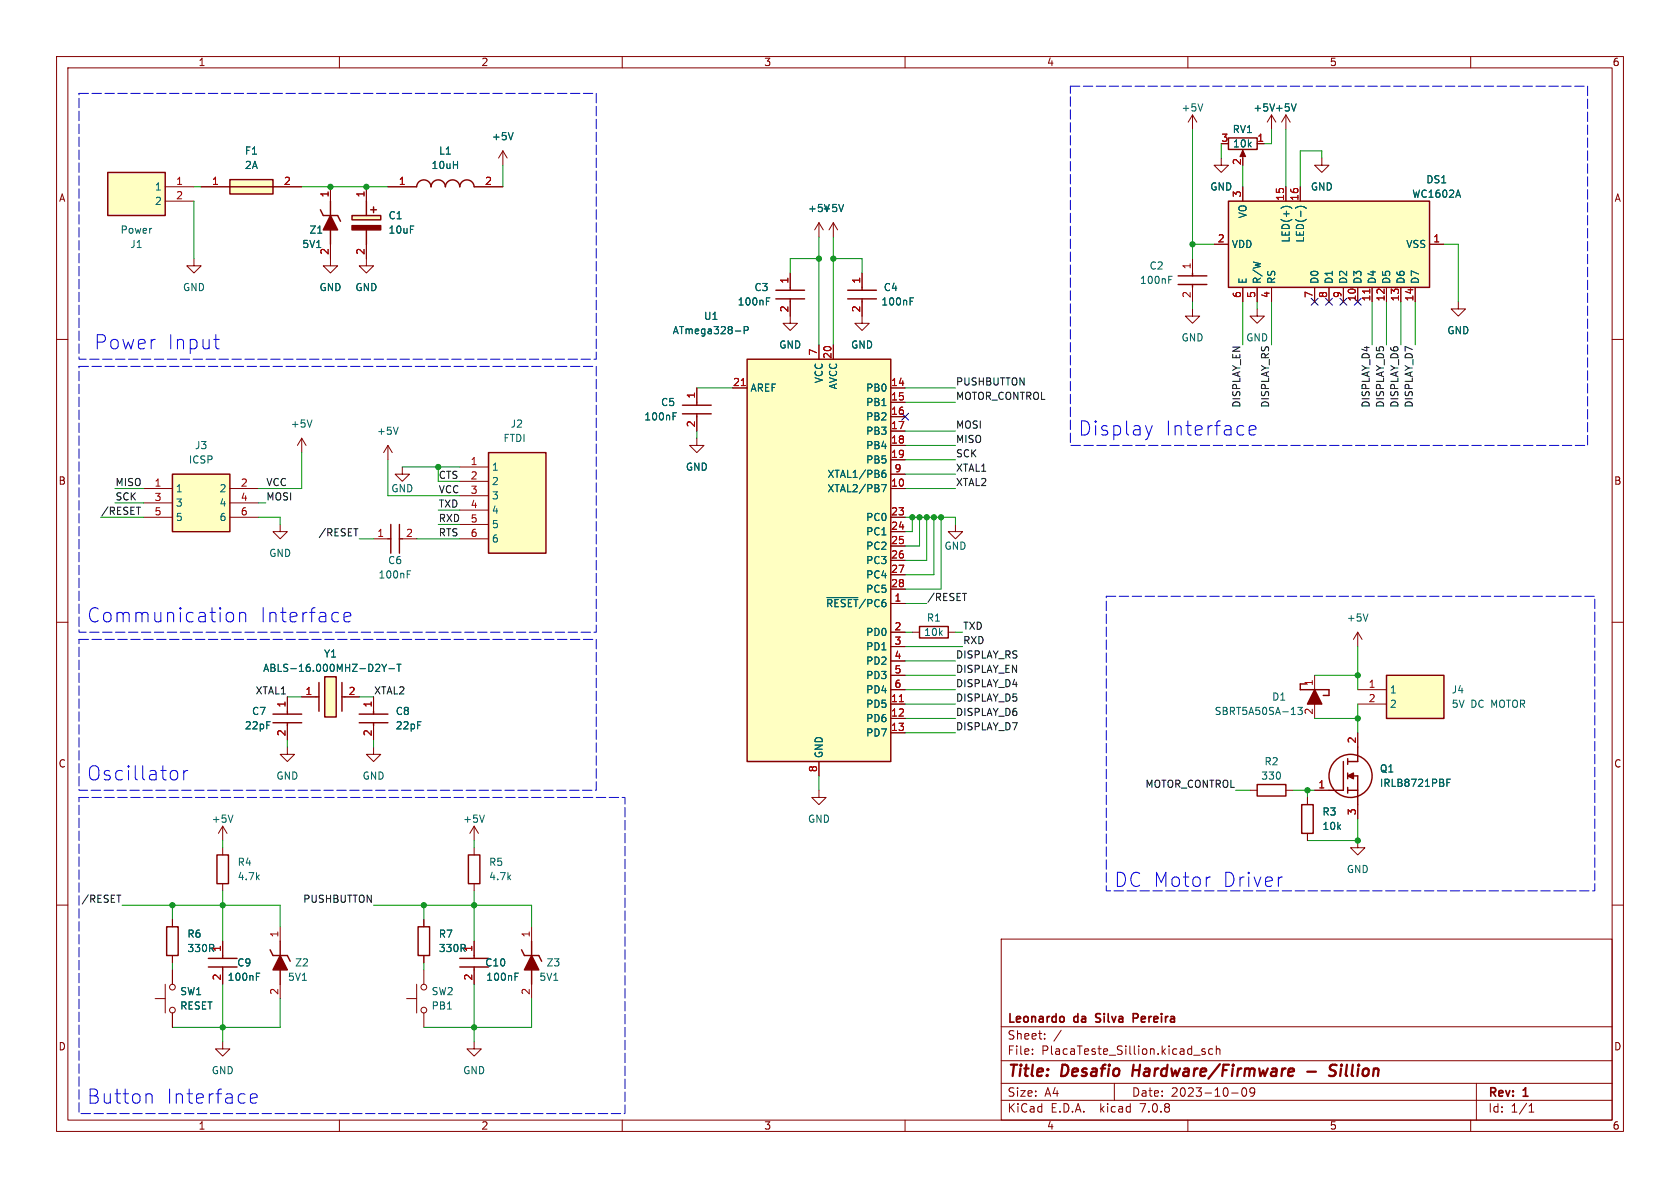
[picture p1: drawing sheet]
<svg xmlns="http://www.w3.org/2000/svg" width="297mm" height="210mm" viewBox="0 0 297 210" stroke-linecap="round" stroke-linejoin="round" font-family="sans-serif">
<g fill="none" stroke="#840000" stroke-width=".18">
<path d="M10 10h277v190h-277zM12 12h273v186h-273zM60 10v2M110 10v2M160 10v2M210 10v2M260 10v2M29.2 33h5.1M29.2 35.6h5.1M35.6 33h5M48.3 33h5M58.4 33v2.6"/>
<path d="M64.8 33v2.6M68.6 33h5.1M83.8 33h5.1M88.9 26.7l-.8 1.2M88.9 26.7v2.5M88.9 26.7l.8 1.2M144.8 39.4l-.8 1.2M144.8 39.4v2.5M144.8 39.4l.7 1.2M147.3 39.4l-.7 1.2M147.3 39.4v2.5M147.3 39.4l.8 1.2"/>
<path d="M210.8 20.3l-.7 1.3M210.8 20.3v2.6M210.8 20.3l.8 1.3M215.9 27.9v1.3h1.3l-1.3 1.3-1.3-1.3h1.3M219.7 26.9v1M219.7 33v2.6M222.2 25.4h1.3M224.8 20.3l-.8 1.3M224.8 20.3v2.6M224.8 20.3l.8 1.3M227.3 20.3v2.6M227.3 33v2.6"/>
<path d="M227.3 20.3l-.7 1.3M227.3 20.3l.8 1.3M229.9 33v2.6M233.7 27.9v1.3h1.2l-1.2 1.3-1.3-1.3h1.3M10 60h2M34.3 45.7v1.3h1.3l-1.3 1.3-1.3-1.3h1.3M58.4 43.2v3.8h1.3l-1.3 1.3-1.3-1.3h1.3M64.8 43.2v3.8h1.2l-1.2 1.3-1.3-1.3h1.3M139.7 53.3v3.9h1.3l-1.3 1.2-1.3-1.2h1.3M139.7 48.3v2.5M152.4 53.3v3.9h1.3l-1.3 1.2-1.3-1.2h1.3M152.4 48.3v2.5"/>
<path d="M210.8 54.6v1.3h1.3l-1.3 1.3-1.3-1.3h1.3M210.8 45.7v2.6M210.8 50.8v2.5M214.6 43.2h2.6M219.7 50.8v2.5M222.2 54.6v1.3h1.3l-1.3 1.3-1.2-1.3h1.2M222.2 50.8v2.5M224.8 50.8v2.5M232.4 50.8v2.5M234.9 50.8v2.5M237.5 50.8v2.5M240 50.8v2.5"/>
<path d="M242.6 50.8v2.5M245.1 50.8v2.5M247.6 50.8v2.5M250.2 50.8v2.5M252.7 43.2h2.6M257.8 53.3v1.3h1.3l-1.3 1.3-1.3-1.3h1.3M285 60h2M53.3 77.5l-.7 1.2M53.3 77.5v2.5M53.3 77.5l.8 1.2M68.6 78.7l-.8 1.3M68.6 78.7v2.6"/>
<path d="M68.6 78.7l.7 1.3M123.2 77.5v1.2h1.3l-1.3 1.3-1.3-1.3h1.3M123.2 68.6v2.5M123.2 73.7v2.5M129.5 68.6h2.6M144.8 61v2.5M147.3 61v2.5M157.5 68.6h2.5M157.5 71.1h2.5M157.5 73.7h2.5M157.5 76.2h2.5M157.5 78.7h2.5"/>
<path d="M25.4 86.4h5.1M25.4 88.9h5.1M25.4 91.4h5.1M40.6 86.4h5.1M40.6 88.9h5.1M40.6 91.4h5.1M49.5 92.7v1.3h1.3l-1.3 1.3-1.2-1.3h1.2M66 95.3h2.6M71.1 82.6v1.2h1.3l-1.3 1.3-1.3-1.3h1.3M71.1 95.3h2.6M81.3 82.6h5.1M81.3 85.1h5.1"/>
<path d="M81.3 87.6h5.1M81.3 90.2h5.1M81.3 92.7h5.1M81.3 95.3h5.1M157.5 86.4h2.5M157.5 91.4h2.5M157.5 81.3h2.5M157.5 94h2.5M157.5 96.5h2.5M157.5 99.1h2.5M157.5 83.8h2.5M168.9 92.7v1.3h1.3l-1.3 1.3-1.3-1.3h1.3"/>
<path d="M10 110h2M157.5 111.8h2.5M157.5 106.7h2.5M157.5 101.6h2.5M157.5 104.1h2.5M157.5 114.3h2.5M157.5 116.8h2.5M157.5 119.4h2.5M161.3 111.8h1.3M167.6 111.8h1.3M232.4 119.4v2.5M240 111.8v2.5"/>
<path d="M240 111.8l-.7 1.2M240 111.8l.8 1.2M285 110h2M50.8 132.1v1.3h1.3l-1.3 1.2-1.3-1.2h1.3M50.8 123.2v2.5M50.8 128.3v2.5M53.3 123.2h2.6M61 123.2h2.5M66 132.1v1.3h1.3l-1.3 1.2-1.2-1.2h1.2M66 123.2v2.5M66 128.3v2.5M144.8 139.7v1.3h1.2l-1.2 1.2-1.3-1.2h1.3"/>
<path d="M144.8 134.6v2.6M157.5 121.9h2.5M157.5 124.5h2.5M157.5 127h2.5M157.5 129.5h2.5M221 139.7h1.2M227.3 139.7h1.3M232.4 124.5v2.5M232.4 139.7h2.5M240 129.5v2.6M240 121.9h5.1M240 124.5h5.1"/>
<path d="M10 160h2M39.4 146.1v2.5M39.4 149.9v1.2M39.4 156.2v1.3M39.4 146.1l-.8 1.2M39.4 146.1l.7 1.2M83.8 146.1v2.5M83.8 149.9v1.2M83.8 156.2v1.3M83.8 146.1l-.7 1.2M83.8 146.1l.8 1.2M231.1 141v1.2"/>
<path d="M231.1 147.3v1.3M240 148.6v1.3h1.3l-1.3 1.2-1.2-1.2h1.2M240 142.2v2.6M285 160h2M27.4 176.5h1.8M29.2 174v5.1M30.5 162.6v1.2M30.5 168.9v1.3M30.5 171.5v2.5M30.5 179.1v2.5M39.4 166.4v2.5M39.4 171.5v2.5"/>
<path d="M49.5 163.8v2.6M49.5 174v2.5M71.9 176.5h1.8M73.7 174v5.1M74.9 162.6v1.2M74.9 168.9v1.3M74.9 171.5v2.5M74.9 179.1v2.5M83.8 166.4v2.5M83.8 171.5v2.5M94 163.8v2.6M94 174v2.5"/>
<path d="M177 166h108v32h-108zM39.4 184.2v1.2h1.2l-1.2 1.3-1.3-1.3h1.3M60 198v2M83.8 184.2v1.2h1.3l-1.3 1.3-1.3-1.3h1.3M110 198v2M160 198v2M177 194.5h108M177 191.5h108M177 187.5h108M177 181.5h108M182.5 186.3v.1M182.5 185.5v.1"/>
<path d="M184.7 183.6v.1M184.7 182.8v.1M187.6 182.1l-1.3 2M197 191.5v3M210 198v2M211 186.5h1.2M213 185.5l-.3-.1-.2 .2v.2l.5 .2v.3h-.5M214.4 185.5l-.4-.1-.3 .3v.4l.1 .2h.6M215 185.5l.2-.1 .4 .1 .1 .9M215 184.9v1.5M217.7 193.2h1.2M219.7 192.4l.2-.1a.81 .81 0 0 1 .6 .6 .81 .81 0 0 1-.3 .8l-.2 .1a.81 .81 0 0 1-.3-1.4z"/>
<path d="M221.8 192.9l-.3 .3h-.3l-.2-.3 .1-.5 .4-.1 .2 .1a.99 .99 0 0 1-.3 1.4h-.3M260 198v2M261 191.5v6.5M270.3 196.6h.9M270.3 195.5l.4-.4v1.5"/>
<circle cx="30.5" cy="178.6" r=".51"/>
<circle cx="30.5" cy="174.5" r=".51"/>
<circle cx="74.9" cy="174.5" r=".51"/>
<circle cx="74.9" cy="178.6" r=".51"/>
</g>
<path d="M200.4 188.2l-.2 2M227.8 190.1l.2 .1 .6-.1M227.9 189l.6-.1 .2 .1v.4l-.9 .1M231.1 189.4h1.5M236.3 188.3a.85 .85 0 0 0-1.1 .1 .45 .45 0 0 0 .2 .8l.4 .1a.49 .49 0 0 1 .3 .5 .49 .49 0 0 1-.4 .4l-.8-.1" fill="none" stroke="#840000" stroke-width=".4"/>
<path d="M193.8 179.3v.5M201.1 179.3l-.8-.1v1.5M201.1 179.9l-.8 .1M193.7 180.6l.2 .1" fill="none" stroke="#840000" stroke-width=".3"/>
<g fill="none" stroke="#840000" stroke-width=".25">
<path d="M19 30.5h10.2v7.6h-10.2zM40.6 31.8h7.7v2.5h-7.7zM40.6 33h7.7M56.6 37.1l.5 1h2.6l.5 1M58.4 35.6v2.5M62.2 38.1h5.1v.8h-5.1zM64.8 35.6v2.5M65.5 37.1h1M66 36.6v1M73.7 33a1.27 1.27 0 0 1 1.2-1.2 1.27 1.27 0 0 1 1.3 1.2 1.27 1.27 0 0 1 1.3-1.2 1.27 1.27 0 0 1 1.2 1.2 1.27 1.27 0 0 1 1.3-1.2 1.27 1.27 0 0 1 1.3 1.2 1.27 1.27 0 0 1 1.2-1.2 1.27 1.27 0 0 1 1.3 1.2M217.2 24.4h5v2h-5zM217.2 35.6h35.5v15.2h-35.5z"/>
<path d="M58.4 40.6v2.6M64.8 40.6v2.6M137.2 51.3h5M137.2 52.8h5M139.7 50.8v.5M139.7 52.8v.5M149.9 51.3h5M149.9 52.8h5M152.4 50.8v.5M152.4 52.8v.5M208.3 48.8h5.1M208.3 50.3h5.1"/>
<path d="M210.8 48.3v.5M210.8 50.3v.5M120.6 71.6h5.1M120.6 73.2h5.1M123.2 71.1v.5M123.2 73.2v.5M132.1 63.5h25.4v71.1h-25.4zM30.5 83.8h10.1v10.2h-10.1zM68.6 95.3h.5M69.1 92.7v5.1M70.6 95.3h.5M70.6 92.7v5.1"/>
<path d="M86.4 80h10.1v17.8h-10.1zM57.4 119.6h2v7.1h-2zM162.6 110.7h5v2.1h-5zM245.1 119.4h10.2v7.6h-10.2zM48.3 126.2h5M48.3 127.8h5M50.8 125.7v.5M50.8 127.8v.5M55.9 123.2h.5M56.4 120.7v5M60.5 123.2h.5M60.5 120.7v5"/>
<path d="M63.5 126.2h5.1M63.5 127.8h5.1M66 125.7v.5M66 127.8v.5M222.2 138.7h5.1v2h-5.1zM230.9 120.9h-1v1h5v1h-1M237.5 134.6v5.1h-2.6M238.3 139.7h1.7M238.3 134.1v1M238.3 136.7v1M238.3 139.2v1M238.3 137.2h1.7v5"/>
<path d="M240 132.1v2.5h-1.7M38.4 151.1h2v5.1h-2zM82.8 151.1h2v5.1h-2zM230.1 142.2h2.1v5.1h-2.1zM29.5 163.8h2v5.1h-2zM36.8 169.4h5.1M36.8 170.9h5.1M39.4 168.9v.5M39.4 170.9v.6M47.8 167.9l.5 1h2.5l.5 1M49.5 166.4v2.5M49.5 171.5v2.5"/>
<path d="M73.9 163.8h2v5.1h-2zM81.3 169.4h5.1M81.3 170.9h5.1M83.8 168.9v.5M83.8 170.9v.6M92.2 167.9l.5 1h2.5l.6 1M94 166.4v2.5M94 171.5v2.5"/>
<circle cx="238.8" cy="137.2" r="3.8"/>
</g>
<g fill="#840000" stroke="#840000" stroke-width=".25">
<path d="M58.4 38.1l1.3 2.5h-2.6z"/>
<path d="M232.4 121.9l1.3 2.6h-2.6z"/>
<path d="M238.3 137.2l1-.5v1z"/>
<path d="M49.5 168.9l1.3 2.6h-2.5z"/>
<path d="M94 168.9l1.2 2.6h-2.5z"/>
<path d="M62.2 39.9h5.1v.7h-5.1z"/>
</g>
<g fill="none" stroke="#006464" stroke-width=".18">
<path d="M212.6 18.4l-.4 1.2M229.1 18.4l-.4 1.2M90.7 23.4l-.4 1.3M149.1 36.1l-.4 1.3M226.5 36.8a1.46 1.46 0 0 1 1.9 0M229 36.8a1.46 1.46 0 0 1 1.9 0M130 58.5h1M131.6 58.4l.6-.1 .1-.1-.1-.3-.6-.2v1.3M135.5 53.3h.4M135.5 52.6h.6M160.9 53.3h.4M160.9 52.6h.6"/>
<path d="M206.6 49.4h.4M206.6 48.8h.6M55.2 74.2l-.5 1.3M70.4 75.5l-.4 1.3M119 73.6h.4M119 73h.6M155.8 85.7h.9l-.6 1.2M156 83.7l.4-.1 .2 .3-.1 .4-.4 .1-.1-.1M156.5 83.1l-.4 .1-.1 .2M67 117.5l.1 .2v.3l-.7 .7h.7M67.5 117.4l.4 .7M67.9 118.1v.6"/>
<path d="M68.3 117.4l-.4 .7M68.8 118.2h.9M70.2 117.4h.7M70.5 117.4v1.3M72 101.5h.4M72 100.9h.6M146.2 105.6h5.5M241.8 108.5l-.4 1.3M228.3 126.3h.7M229.4 125h.8l-.4 .5 .4 .1v.6l-.2 .1-.6-.1M255.8 138.3h.4M256.4 137.7h-.6v1.3"/>
<path d="M41.2 144.1l-.4 1.3M85.6 144.1l-.4 1.3M45.3 172.6h.5M45.3 172h.6M91 172.6h.5M91 172h.7"/>
</g>
<g fill="#ffffc2" stroke="#ffffc2" stroke-width=".18">
<path d="M30.5 83.8h10.1v10.2h-10.1z"/>
<path d="M86.4 80h10.1v17.8h-10.1z"/>
<path d="M217.2 35.6h35.5v15.2h-35.5z"/>
<path d="M245.1 119.4h10.2v7.6h-10.2z"/>
<path d="M57.4 119.6h2v7.1h-2z"/>
<path d="M19 30.5h10.2v7.6h-10.2z"/>
<path d="M132.1 63.5h25.4v71.1h-25.4z"/>
<path d="M62.2 38.1h5.1v.8h-5.1z"/>
<path d="M40.6 31.8h7.7v2.5h-7.7z"/>
</g>
<path d="M219.7 26.5l.5 1.2h-1z" fill="#840000" stroke="#840000" stroke-width=".18"/>
<path d="M242.2 51.1v.7M131.1 68.2h.7M159 124h.7" fill="none" stroke="#a90000" stroke-width=".18"/>
<path d="M24.1 89.7h.7M62.6 93.5h.7M170.2 104.9h.7M20.6 158.2h.8" fill="none" stroke="#0f0f0f" stroke-width=".18"/>
<g fill="none" stroke="#0c00ff" stroke-width=".18">
<path d="M37.8 60h1M38.3 61.5l.5 .2M202.5 75.2l.6 1.7M203.1 76.9l-.2 .6M203.7 75.2l-.6 1.7M220.8 76.1l1.2-.3-.1-.4-.7-.2-.4 .4v.9l.2 .3 .2 .1 .7-.1M40.2 108.4a.68 .68 0 0 1 1.1 .3v.7a.68 .68 0 0 1-1.1 .4M42.4 108.5a.62 .62 0 0 1 1 .1v1.3M42.4 108.3v1.6M60.8 109.1l1.2-.2-.1-.5-.7-.1-.4 .3v1l.1 .2 .3 .1 .7-.1M30.9 136.2l.5 .5v.7l-.5 .5M32.5 136.2v1.7"/>
<path d="M33.2 136.2a.64 .64 0 0 0-.7 .5M213.7 155h.3M226.7 155l-.5 .2M26.2 193.3h.3l.4 .4v1.3M44.3 194.2l1.2-.3-.2-.4-.7-.2-.3 .4v1l.1 .2 .2 .1 .7-.1"/>
</g>
<path d="M14 16.5h91.4v47h-91.4v-47M189.2 15.2h91.5v63.5h-91.5v-63.5M14 64.8h91.4v47h-91.4v-47M14 113h91.4v26.7h-91.4v-26.7M195.6 105.4h86.3v52.1h-86.3v-52.1M14 141h96.5v55.9h-96.5v-55.9" fill="none" stroke="#0000c2" stroke-width=".18" stroke-dasharray="1.7 .6"/>
<g fill="none" stroke="#009600" stroke-width=".18">
<path d="M34.3 35.6v10.1M34.3 33h1.3M53.3 33h15.3M88.9 29.2v3.8M210.8 22.9v22.8M215.9 25.4v2.5M219.7 29.2v3.8M224.8 22.9v2.5h-1.3M227.3 22.9v10.1M233.7 27.9v-1.2h-3.8v6.3M144.8 41.9v19.1M144.8 45.7h-5.1v2.6"/>
<path d="M147.3 45.7h5.1v2.6M147.3 41.9v19.1M210.8 53.3v1.3M210.8 43.2h3.8M219.7 53.3v7.7M222.2 53.3v1.3M224.8 53.3v7.7M242.6 53.3v7.7M245.1 53.3v7.7M247.6 53.3v7.7M250.2 53.3v7.7M255.3 43.2h2.5v10.1"/>
<path d="M123.2 76.2v1.3M123.2 68.6h6.3M160 68.6h8.9M160 71.1h8.9M160 76.2h8.9M160 78.7h8.9M17.8 91.4h7.6M20.3 86.4h5.1M20.3 88.9h5.1M45.7 91.4h3.8v1.3M45.7 88.9h1.3M53.3 80v6.4h-7.6"/>
<path d="M63.5 95.3h2.5M68.6 81.3v6.3h12.7M71.1 82.6h10.2M73.7 95.3h7.6M77.5 82.6v2.5h3.8M77.5 92.7h3.8M77.5 90.2h3.8M160 86.4h8.9M160 91.4h8.9v1.3M160 81.3h8.9M160 83.8h8.9M161.3 91.4v2.6h-1.3"/>
<path d="M162.6 91.4v5.1h-2.6M163.8 91.4v7.7h-3.8M165.1 91.4v10.2h-5.1M166.4 91.4v12.7h-6.4M160 119.4h8.9M160 111.8h1.3M160 106.7h3.8M160 114.3h10.2M160 116.8h8.9M168.9 111.8h1.3M232.4 119.4h7.6M240 114.3v7.6"/>
<path d="M50.8 130.8v1.3M50.8 123.2h2.5M63.5 123.2h2.5M66 130.8v1.3M144.8 137.2v2.5M160 127h8.9M160 121.9h8.9M160 124.5h8.9M160 129.5h8.9M218.4 139.7h2.6M228.6 139.7h3.8M231.1 139.7v1.3"/>
<path d="M232.4 127h7.6M240 124.5v5M39.4 148.6v1.3M39.4 157.5v8.9M83.8 148.6v1.3M83.8 157.5v8.9M240 144.8v3.8h-8.9M21.6 160h27.9v3.8M30.5 160v2.6M30.5 170.2v1.3M39.4 174v10.2M49.5 176.5v5.1h-19"/>
<path d="M66 160h28v3.8M74.9 160v2.6M74.9 170.2v1.3M83.8 174v10.2M94 176.5v5.1h-19.1"/>
</g>
<path d="M231.8 52.7l1.2 1.2M233 52.7l-1.2 1.2M234.3 52.7l1.3 1.2M235.6 52.7l-1.3 1.2M236.9 52.7l1.2 1.2M238.1 52.7l-1.2 1.2M239.4 52.7l1.2 1.2M240.6 52.7l-1.2 1.2M159.4 73.1l1.2 1.2M160.6 73.1l-1.2 1.2" fill="none" stroke="#000084" stroke-width=".18"/>
<g fill="#009600" stroke="#009600" stroke-width=".18">
<circle cx="240" cy="148.6" r=".46"/>
<circle cx="231.1" cy="139.7" r=".46"/>
<circle cx="240" cy="127" r=".46"/>
<circle cx="240" cy="119.4" r=".46"/>
<circle cx="162.6" cy="91.4" r=".46"/>
<circle cx="163.8" cy="91.4" r=".46"/>
<circle cx="161.3" cy="91.4" r=".46"/>
<circle cx="165.1" cy="91.4" r=".46"/>
<circle cx="166.4" cy="91.4" r=".46"/>
<circle cx="147.3" cy="45.7" r=".46"/>
<circle cx="144.8" cy="45.7" r=".46"/>
<circle cx="210.8" cy="43.2" r=".46"/>
<circle cx="77.5" cy="82.6" r=".46"/>
<circle cx="64.8" cy="33" r=".46"/>
<circle cx="58.4" cy="33" r=".46"/>
<circle cx="39.4" cy="181.6" r=".46"/>
<circle cx="30.5" cy="160" r=".46"/>
<circle cx="39.4" cy="160" r=".46"/>
<circle cx="74.9" cy="160" r=".46"/>
<circle cx="83.8" cy="160" r=".46"/>
<circle cx="83.8" cy="181.6" r=".46"/>
</g>
<g font-size="3.5" fill="#0c00ff">
<text x="16.5" y="62">Power</text>
<text x="29.4" y="62">Input</text>
<text x="190.5" y="77.2">Display</text>
<text x="205.8" y="77.2">Interface</text>
<text x="15.2" y="110.2">Communication</text>
<text x="45.8" y="110.2">Interface</text>
<text x="15.2" y="138.2">Oscillator</text>
<text x="196.8" y="157">DC Motor</text>
<text x="215.9" y="157">Driver</text>
<text x="15.2" y="195.3">Button</text>
<text x="29.2" y="195.3">Interface</text>
</g>
<g font-size="2.8" fill="#840000">
<text x="178" y="190.9">Title:</text>
<text x="187.7" y="190.9">Desafio</text>
<text x="201" y="190.9">Hardware/Firmware</text>
<text x="237.5" y="190.9">Sillion</text>
</g>
<g font-size="2.1" fill="#840000">
<text x="178" y="184">Sheet:</text>
<text x="178" y="181.2">Leonardo</text>
<text x="190" y="181.2">da</text>
<text x="194.4" y="181.2">Silva</text>
<text x="201.6" y="181.2">Pereira</text>
<text x="178" y="186.7">File:</text>
<text x="184.1" y="186.7">PlacaTeste_Sillion.kicad_sch</text>
<text x="178" y="196.9">KiCad</text>
<text x="178" y="194.1">Size:</text>
<text x="184.7" y="194.1">A4</text>
<text x="185.7" y="196.9">E.D.A.</text>
<text x="194.6" y="196.9">kicad</text>
<text x="200" y="194.1">Date:</text>
<text x="201.8" y="196.9">7.0.8</text>
<text x="207" y="194.1">2023-10-09</text>
<text x="263" y="194.3">Rev:</text>
<text x="263" y="196.9">Id:</text>
<text x="267.1" y="196.9">1/1</text>
<text x="269.4" y="194.3">1</text>
</g>
<g font-size="1.8" fill="#840000">
<text x="35" y="11.9">1</text>
<text x="85" y="11.9">2</text>
<text x="135" y="11.9">3</text>
<text x="185" y="11.9">4</text>
<text x="235" y="11.9">5</text>
<text x="285" y="11.9">6</text>
<text x="10.3" y="35.9">A</text>
<text x="285.3" y="35.9">A</text>
<text x="10.3" y="85.9">B</text>
<text x="285.3" y="85.9">B</text>
<text x="10.3" y="135.9">C</text>
<text x="285.3" y="135.9">C</text>
<text x="10.3" y="185.9">D</text>
<text x="285.3" y="185.9">D</text>
<text x="35" y="199.9">1</text>
<text x="85" y="199.9">2</text>
<text x="135" y="199.9">3</text>
<text x="185" y="199.9">4</text>
<text x="235" y="199.9">5</text>
<text x="285" y="199.9">6</text>
</g>
<g font-size="1.8" fill="#006464">
<text x="208.8" y="19.9">+5V</text>
<text x="217.8" y="23.7">RV1</text>
<text x="221.5" y="19.9">+5V +5V</text>
<text x="43.2" y="27.5">F1</text>
<text x="77.5" y="27.5">L1</text>
<text x="86.9" y="25">+5V</text>
<text x="217.9" y="26.3">10k</text>
<text x="27.3" y="33.9">1</text>
<text x="43.2" y="30.1">2A</text>
<text x="76.2" y="30.1">10uH</text>
<text x="213.9" y="33.9">GND</text>
<text x="231.6" y="33.9">GND</text>
<text x="249.6" y="35.2">WC1602A</text>
<text x="252.1" y="32.6">DS1</text>
<text x="21.2" y="41.5">Power</text>
<text x="27.3" y="36.4">2</text>
<text x="54.6" y="41.5">Z1</text>
<text x="68.6" y="39">C1</text>
<text x="68.6" y="41.5">10uF</text>
<text x="142.7" y="37.7">+5V+5V</text>
<text x="220.6" y="38.7" transform="rotate(-90 220.6 38.7)">VO</text>
<text x="22.9" y="44">J1</text>
<text x="53.3" y="44">5V1</text>
<text x="203.1" y="47.9">C2</text>
<text x="217.7" y="44">VDD</text>
<text x="228.2" y="43" transform="rotate(-90 228.2 43)">LED(+)</text>
<text x="230.7" y="43" transform="rotate(-90 230.7 43)">LED(-)</text>
<text x="248.5" y="44">VSS</text>
<text x="32.3" y="51.7">GND</text>
<text x="56.4" y="51.7">GND</text>
<text x="62.7" y="51.7">GND</text>
<text x="133.3" y="51.7">C3</text>
<text x="156.1" y="51.7">C4</text>
<text x="201.4" y="50.4">100nF</text>
<text x="220.6" y="50.3" transform="rotate(-90 220.6 50.3)">E</text>
<text x="223.1" y="50.3" transform="rotate(-90 223.1 50.3)">R/W</text>
<text x="225.7" y="50.3" transform="rotate(-90 225.7 50.3)">RS</text>
<text x="233.3" y="50.3" transform="rotate(-90 233.3 50.3)">D0</text>
<text x="235.8" y="50.3" transform="rotate(-90 235.8 50.3)">D1</text>
<text x="238.4" y="50.3" transform="rotate(-90 238.4 50.3)">D2</text>
<text x="240.9" y="50.3" transform="rotate(-90 240.9 50.3)">D3</text>
<text x="243.4" y="50.3" transform="rotate(-90 243.4 50.3)">D4</text>
<text x="246" y="50.3" transform="rotate(-90 246 50.3)">D5</text>
<text x="248.5" y="50.3" transform="rotate(-90 248.5 50.3)">D6</text>
<text x="251.1" y="50.3" transform="rotate(-90 251.1 50.3)">D7</text>
<text x="118.8" y="59.3">ATmega328-P</text>
<text x="124.4" y="56.7">U1</text>
<text x="130.3" y="54.2">100nF</text>
<text x="155.7" y="54.2">100nF</text>
<text x="255.8" y="59.3">GND</text>
<text x="137.7" y="61.8">GND</text>
<text x="150.4" y="61.8">GND</text>
<text x="208.8" y="60.6">GND</text>
<text x="220.2" y="60.6">GND</text>
<text x="116.8" y="72">C5</text>
<text x="132.6" y="69.4">AREF</text>
<text x="145.6" y="67.8" transform="rotate(-90 145.6 67.8)">VCC</text>
<text x="148.2" y="68.9" transform="rotate(-90 148.2 68.9)">AVCC</text>
<text x="153" y="69.4">PB0</text>
<text x="153" y="72">PB1</text>
<text x="51.3" y="75.8">+5V</text>
<text x="66.5" y="77.1">+5V</text>
<text x="90.2" y="75.8">J2</text>
<text x="113.8" y="74.5">100nF</text>
<text x="153" y="74.5">PB2</text>
<text x="153" y="77.1">PB3</text>
<text x="33.3" y="82.1">ICSP</text>
<text x="34.4" y="79.6">J3</text>
<text x="86.9" y="83.4">1</text>
<text x="88.9" y="78.3">FTDI</text>
<text x="121.2" y="83.4">GND</text>
<text x="153" y="79.6">PB4</text>
<text x="153" y="82.1">PB5</text>
<text x="31" y="87.2">1</text>
<text x="31" y="89.8">3</text>
<text x="38.7" y="87.2">2</text>
<text x="38.7" y="89.8">4</text>
<text x="69.1" y="87.2">GND</text>
<text x="86.9" y="86">2</text>
<text x="86.9" y="88.5">3</text>
<text x="146.2" y="87.2">XTAL2/PB7</text>
<text x="146.2" y="84.7">XTAL1/PB6</text>
<text x="31" y="92.3">5</text>
<text x="38.7" y="92.3">6</text>
<text x="86.9" y="91">4</text>
<text x="86.9" y="93.6">5</text>
<text x="153" y="92.3">PC0</text>
<text x="153" y="94.8">PC1</text>
<text x="47.5" y="98.7">GND</text>
<text x="68.5" y="99.9">C6</text>
<text x="86.9" y="96.1">6</text>
<text x="153" y="97.4">PC2</text>
<text x="153" y="99.9">PC3</text>
<text x="166.9" y="97.4">GND</text>
<text x="66.8" y="102.5">100nF</text>
<text x="145.9" y="107.5">~{RESET}/PC6</text>
<text x="153" y="102.5">PC4</text>
<text x="153" y="105">PC5</text>
<text x="153" y="112.6">PD0</text>
<text x="163.3" y="112.6">10k</text>
<text x="163.8" y="110.1">R1</text>
<text x="238" y="110.1">+5V</text>
<text x="46.4" y="119">ABLS-16.000MHZ-D2Y-T</text>
<text x="57.2" y="116.4">Y1</text>
<text x="153" y="115.2">PD1</text>
<text x="153" y="117.7">PD2</text>
<text x="153" y="125.3">PD5</text>
<text x="153" y="120.2">PD3</text>
<text x="153" y="122.8">PD4</text>
<text x="224.8" y="124.1">D1</text>
<text x="245.6" y="122.8">1</text>
<text x="245.6" y="125.3">2</text>
<text x="256.6" y="122.8">J4</text>
<text x="256.6" y="125.3">5V</text>
<text x="260" y="125.3">DC MOTOR</text>
<text x="43.2" y="129.1">22pF</text>
<text x="44.5" y="126.6">C7</text>
<text x="69.9" y="126.6">C8</text>
<text x="69.9" y="129.1">22pF</text>
<text x="153" y="127.9">PD6</text>
<text x="153" y="130.4">PD7</text>
<text x="214.6" y="126.6">SBRT5A50SA-13</text>
<text x="145.6" y="134.1" transform="rotate(-90 145.6 134.1)">GND</text>
<text x="223.4" y="135.5">R2</text>
<text x="243.8" y="136.8">Q1</text>
<text x="48.8" y="138">GND</text>
<text x="64" y="138">GND</text>
<text x="222.9" y="138">330</text>
<text x="243.8" y="139.3">IRLB8721PBF</text>
<text x="37.3" y="145.6">+5V</text>
<text x="81.8" y="145.6">+5V</text>
<text x="142.7" y="145.6">GND</text>
<text x="233.7" y="144.4">R3</text>
<text x="233.7" y="146.9">10k</text>
<text x="41.9" y="153.3">R4</text>
<text x="41.9" y="155.8">4.7k</text>
<text x="86.4" y="153.3">R5</text>
<text x="86.4" y="155.8">4.7k</text>
<text x="238" y="154.5">GND</text>
<text x="33" y="166">R6</text>
<text x="77.5" y="166">R7</text>
<text x="33" y="168.5">330R</text>
<text x="40.1" y="173.6">100nF</text>
<text x="41.8" y="171">C9</text>
<text x="50.8" y="173.6">5V1</text>
<text x="52.1" y="171">Z2</text>
<text x="77.5" y="168.5">330R</text>
<text x="85.7" y="171">C10</text>
<text x="85.9" y="173.6">100nF</text>
<text x="95.3" y="173.6">5V1</text>
<text x="96.5" y="171">Z3</text>
<text x="31.8" y="178.7">RESET</text>
<text x="31.8" y="176.1">SW1</text>
<text x="76.2" y="178.7">PB1</text>
<text x="76.2" y="176.1">SW2</text>
<text x="37.3" y="190.1">GND</text>
<text x="81.8" y="190.1">GND</text>
</g>
<g font-size="1.8" fill="#a90000">
<text x="215.8" y="25.1">3</text>
<text x="219.5" y="29.3" transform="rotate(-90 219.5 29.3)">2</text>
<text x="222.2" y="25.1">1</text>
<text x="31" y="32.8">1</text>
<text x="31" y="35.3">2</text>
<text x="37.4" y="32.8">1</text>
<text x="50.1" y="32.8">2</text>
<text x="58.2" y="35" transform="rotate(-90 58.2 35)">1</text>
<text x="64.5" y="35" transform="rotate(-90 64.5 35)">1</text>
<text x="70.4" y="32.8">1</text>
<text x="85.7" y="32.8">2</text>
<text x="219.5" y="35" transform="rotate(-90 219.5 35)">3</text>
<text x="227.1" y="35.6" transform="rotate(-90 227.1 35.6)">15</text>
<text x="229.6" y="35.6" transform="rotate(-90 229.6 35.6)">16</text>
<text x="58.2" y="45.2" transform="rotate(-90 58.2 45.2)">2</text>
<text x="64.5" y="45.2" transform="rotate(-90 64.5 45.2)">2</text>
<text x="210.6" y="47.7" transform="rotate(-90 210.6 47.7)">1</text>
<text x="215.2" y="42.9">2</text>
<text x="253.3" y="42.9">1</text>
<text x="139.4" y="50.2" transform="rotate(-90 139.4 50.2)">1</text>
<text x="152.1" y="50.2" transform="rotate(-90 152.1 50.2)">1</text>
<text x="210.6" y="52.8" transform="rotate(-90 210.6 52.8)">2</text>
<text x="219.5" y="52.8" transform="rotate(-90 219.5 52.8)">6</text>
<text x="222" y="52.8" transform="rotate(-90 222 52.8)">5</text>
<text x="224.5" y="52.8" transform="rotate(-90 224.5 52.8)">4</text>
<text x="232.2" y="52.8" transform="rotate(-90 232.2 52.8)">7</text>
<text x="234.7" y="52.8" transform="rotate(-90 234.7 52.8)">8</text>
<text x="237.2" y="52.8" transform="rotate(-90 237.2 52.8)">9</text>
<text x="239.8" y="53.4" transform="rotate(-90 239.8 53.4)">10</text>
<text x="242.3" y="53.4" transform="rotate(-90 242.3 53.4)">11</text>
<text x="244.9" y="53.4" transform="rotate(-90 244.9 53.4)">12</text>
<text x="247.4" y="53.4" transform="rotate(-90 247.4 53.4)">13</text>
<text x="249.9" y="53.4" transform="rotate(-90 249.9 53.4)">14</text>
<text x="139.4" y="55.3" transform="rotate(-90 139.4 55.3)">2</text>
<text x="152.1" y="55.3" transform="rotate(-90 152.1 55.3)">2</text>
<text x="144.5" y="62.9" transform="rotate(-90 144.5 62.9)">7</text>
<text x="147.1" y="63.5" transform="rotate(-90 147.1 63.5)">20</text>
<text x="122.9" y="70.6" transform="rotate(-90 122.9 70.6)">1</text>
<text x="129.5" y="68.3">21</text>
<text x="157.4" y="68.3">14</text>
<text x="157.4" y="70.9">15</text>
<text x="122.9" y="75.6" transform="rotate(-90 122.9 75.6)">2</text>
<text x="157.4" y="73.4">16</text>
<text x="157.4" y="75.9">17</text>
<text x="83.1" y="82.3">1</text>
<text x="157.4" y="78.5">18</text>
<text x="157.4" y="81">19</text>
<text x="158" y="83.6">9</text>
<text x="27.2" y="86.1">1</text>
<text x="27.2" y="88.6">3</text>
<text x="42.5" y="86.1">2</text>
<text x="42.5" y="88.6">4</text>
<text x="83.1" y="84.8">2</text>
<text x="83.1" y="87.4">3</text>
<text x="83.1" y="89.9">4</text>
<text x="157.4" y="86.1">10</text>
<text x="27.2" y="91.2">5</text>
<text x="42.5" y="91.2">6</text>
<text x="66.6" y="95">1</text>
<text x="71.7" y="95">2</text>
<text x="83.1" y="92.5">5</text>
<text x="83.1" y="95">6</text>
<text x="157.4" y="91.2">23</text>
<text x="157.4" y="93.7">24</text>
<text x="157.4" y="96.3">25</text>
<text x="157.4" y="98.8">26</text>
<text x="157.4" y="101.3">27</text>
<text x="157.4" y="103.9">28</text>
<text x="158" y="106.4">1</text>
<text x="158" y="111.5">2</text>
<text x="158" y="114">3</text>
<text x="158" y="116.6">4</text>
<text x="158" y="119.1">5</text>
<text x="50.5" y="125.2" transform="rotate(-90 50.5 125.2)">1</text>
<text x="53.9" y="122.9">1</text>
<text x="61.5" y="122.9">2</text>
<text x="65.8" y="125.2" transform="rotate(-90 65.8 125.2)">1</text>
<text x="157.4" y="124.2">11</text>
<text x="158" y="121.7">6</text>
<text x="232.2" y="121.4" transform="rotate(-90 232.2 121.4)">1</text>
<text x="241.9" y="121.7">1</text>
<text x="241.9" y="124.2">2</text>
<text x="50.5" y="130.2" transform="rotate(-90 50.5 130.2)">2</text>
<text x="65.8" y="130.2" transform="rotate(-90 65.8 130.2)">2</text>
<text x="157.4" y="126.7">12</text>
<text x="157.4" y="129.3">13</text>
<text x="232.2" y="126.4" transform="rotate(-90 232.2 126.4)">2</text>
<text x="239.8" y="131.5" transform="rotate(-90 239.8 131.5)">2</text>
<text x="144.5" y="136.6" transform="rotate(-90 144.5 136.6)">8</text>
<text x="233" y="139.4">1</text>
<text x="239.8" y="144.2" transform="rotate(-90 239.8 144.2)">3</text>
<text x="49.3" y="165.8" transform="rotate(-90 49.3 165.8)">1</text>
<text x="93.7" y="165.8" transform="rotate(-90 93.7 165.8)">1</text>
<text x="39.1" y="173.4" transform="rotate(-90 39.1 173.4)">2</text>
<text x="39.1" y="168.3" transform="rotate(-90 39.1 168.3)">1</text>
<text x="83.6" y="173.4" transform="rotate(-90 83.6 173.4)">2</text>
<text x="83.6" y="168.3" transform="rotate(-90 83.6 168.3)">1</text>
<text x="49.3" y="176" transform="rotate(-90 49.3 176)">2</text>
<text x="93.7" y="176" transform="rotate(-90 93.7 176)">2</text>
</g>
<g font-size="1.8" fill="#0f0f0f">
<text x="168.9" y="70.8">MOTOR_CONTROL</text>
<text x="168.9" y="68.2">PUSHBUTTON</text>
<text x="168.9" y="75.9">MOSI</text>
<text x="219.4" y="72.2" transform="rotate(-90 219.4 72.2)">DISPLAY_EN</text>
<text x="224.4" y="72.2" transform="rotate(-90 224.4 72.2)">DISPLAY_RS</text>
<text x="242.2" y="72.2" transform="rotate(-90 242.2 72.2)">DISPLAY_D4</text>
<text x="244.8" y="72.2" transform="rotate(-90 244.8 72.2)">DISPLAY_D5</text>
<text x="247.3" y="72.2" transform="rotate(-90 247.3 72.2)">DISPLAY_D6</text>
<text x="249.8" y="72.2" transform="rotate(-90 249.8 72.2)">DISPLAY_D7</text>
<text x="168.9" y="83.5">XTAL1</text>
<text x="168.9" y="80.9">SCK</text>
<text x="168.9" y="78.4">MISO</text>
<text x="20.3" y="86">MISO</text>
<text x="20.3" y="88.6">SCK</text>
<text x="47" y="86">VCC</text>
<text x="47" y="88.6">MOSI</text>
<text x="77.5" y="89.8">TXD</text>
<text x="77.5" y="87.3">VCC</text>
<text x="77.5" y="84.7">CTS</text>
<text x="168.9" y="86">XTAL2</text>
<text x="17.8" y="91.1">/RESET</text>
<text x="56.2" y="94.9">/RESET</text>
<text x="77.5" y="94.9">RTS</text>
<text x="77.5" y="92.4">RXD</text>
<text x="163.8" y="106.3">/RESET</text>
<text x="170.2" y="111.4">TXD</text>
<text x="170.2" y="114">RXD</text>
<text x="168.9" y="119">DISPLAY_EN</text>
<text x="168.9" y="116.5">DISPLAY_RS</text>
<text x="45.1" y="122.8">XTAL1</text>
<text x="66" y="122.8">XTAL2</text>
<text x="168.9" y="124.1">DISPLAY_D5</text>
<text x="168.9" y="121.6">DISPLAY_D4</text>
<text x="168.9" y="129.2">DISPLAY_D7</text>
<text x="168.9" y="126.7">DISPLAY_D6</text>
<text x="202.4" y="139.4">MOTOR_CONTROL</text>
<text x="14.3" y="159.7">/RESET</text>
<text x="53.5" y="159.7">PUSHBUTTON</text>
</g>
</svg>
